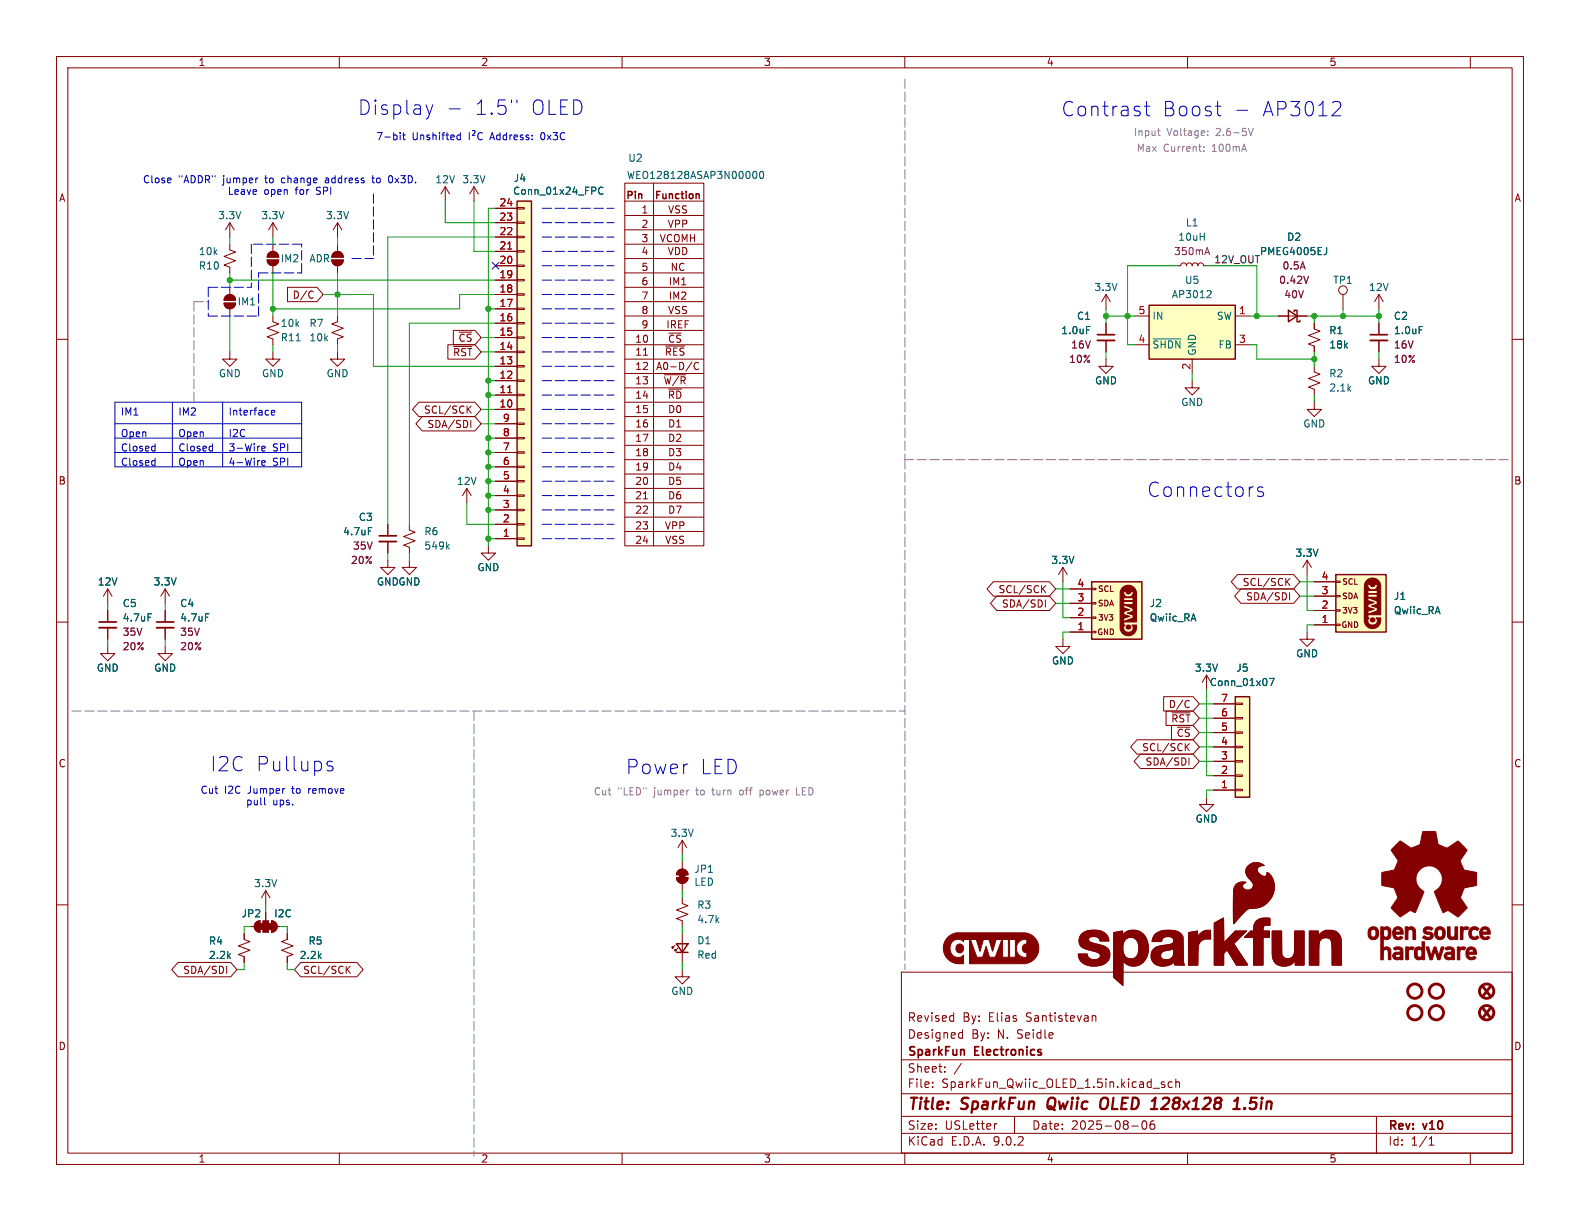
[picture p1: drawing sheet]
<svg xmlns="http://www.w3.org/2000/svg" width="279mm" height="216mm" viewBox="0 0 279 216" stroke-linecap="round" stroke-linejoin="round" font-family="sans-serif">
<g fill="none" stroke="#840000" stroke-width=".18">
<path d="M10 10h259.4v195.9h-259.4zM12 12h255.4v191.9h-255.4zM60 10v2M110 10v2M160 10v2M210 10v2M260 10v2M39.6 53.6h2.1a1.02 1.02 0 0 1-1.1 1 1.02 1.02 0 0 1-1-1zM39.9 52.4a1.02 1.02 0 0 1 1.1-.2 1.02 1.02 0 0 1 .7 .9h-2.1zM40.6 50.8v1.3M40.6 54.6v1.3M10 60h2"/>
<path d="M267.4 60h2M10 110h2M19 114.3v1.3h1.3l-1.3 1.2-1.2-1.2h1.2M267.4 110h2M10 160h2M44.4 163.8h1.3M45.3 163.1l.7-.3v2a1.02 1.02 0 0 1-1-.6 1.02 1.02 0 0 1 .3-1.1zM47 161.3v1.5M48 162.8a1.02 1.02 0 0 1 1 1 1.02 1.02 0 0 1-1 1zM48.3 163.8h1.2M159.4 171.9h108v32h-108zM168.5 179.6l.1 .1"/>
<path d="M168.6 179.1v1.5M193.1 179.6v1M193.1 179.7l.3-.1 .3 .1 .1 .9M267.4 160h2M159.4 197.4h108M159.4 193.4h108M159.4 187.4h108M164.9 192.1v.2M164.9 191.4v.1M167.1 189.4v.2M167.1 188.7v.1M168.6 180.5l-.1 .1"/>
<path d="M169.8 182.6l.4 .1M170 188l-1.3 1.9M170.2 182.1v1.5M170.2 183.5l-.4 .1M176.3 198.7l-.3 .1M179.4 197.4v3M200.1 199.1h1.2M202.1 198.3l.2-.1a.81 .81 0 0 1 .6 .6 .81 .81 0 0 1-.3 .8l-.2 .1a.81 .81 0 0 1-.3-1.4zM203.9 192.4h1.2M204.1 198.2a.59 .59 0 0 0-.7 .6v.6l.1 .2 .4 .1 .2-.2 .1-.5-.1-.2h-.5l-.2 .2M205.9 191.4l-.3-.1-.2 .2v.2l.5 .2v.3h-.5M207.3 191.4l-.4-.1-.3 .3v.4l.1 .2h.6"/>
<path d="M207.9 191.4l.2-.1 .4 .1 .1 .9M207.9 190.8v1.5M243.4 197.4v6.5M60 203.9v2M110 203.9v2M159.4 200.4h108M160 203.9v2M210 203.9v2M252.7 202.5h.9M252.7 201.4l.4-.4v1.5M260 203.9v2"/>
</g>
<path d="M185.4 194.4a1.5 1.5 0 0 0 0 1.6M194.6 195.8l.2 .2a.71 .71 0 0 0 .9-.2M195.6 194.1a.77 .77 0 0 0-1 .7l-.1 .6M206.6 195l-1.3 1.1h1.3M218.1 196.1h1.1M218.3 194.7l.6-.6-.2 2M220.1 195.9l.1 .1-.1 .1M220.1 195.9l-.1 .1 .1 .1M220.1 195.9v.2" fill="none" stroke="#840000" stroke-width=".4"/>
<g fill="#840000" stroke="#840000" stroke-width=".18">
<path d="M39.6 53.6h2.1a1.02 1.02 0 0 1-1.1 1 1.02 1.02 0 0 1-1-1z"/>
<path d="M39.9 52.4a1.02 1.02 0 0 1 1.1-.2 1.02 1.02 0 0 1 .7 .9h-2.1z"/>
<path d="M47.5 163.3h.5v1h-.5z"/>
<path d="M48 162.8a1.02 1.02 0 0 1 1 1 1.02 1.02 0 0 1-1 1z"/>
<path d="M46.5 162.8h1v2h-1z"/>
<path d="M46 163.3h.5v1h-.5z"/>
<path d="M45.3 163.1l.7-.3v2a1.02 1.02 0 0 1-1-.6 1.02 1.02 0 0 1 .3-1.1z"/>
</g>
<circle cx="250.2" cy="179.1" r="1.27" fill="none" stroke="#840000" stroke-width=".51"/>
<path d="M91.4 35.6h2.6v60.9h-2.6z" fill="#ffffc2"/>
<path d="M91.4 35.6h2.6v60.9h-2.6z" fill="none" stroke="#840000" stroke-width=".25"/>
<g fill="none" stroke="#840000" stroke-width=".18">
<path d="M40.6 39.4l-.7 1.2M40.6 39.4l.8 1.2M40.6 39.4v2.5M48.3 39.4l-.8 1.2M48.3 39.4l.7 1.2M48.3 39.4v2.5M59.7 39.4l.8 1.2M59.7 39.4l-.8 1.2M59.7 39.4v2.5M87.6 39.4h3.8M87.6 36.8h3.8M91.4 39.2h1.3v.3h-1.3z"/>
<path d="M91.4 36.7h1.3v.3h-1.3zM87.6 59.7h3.8M87.6 57.2h3.8M87.6 54.6h3.8M87.6 52.1h3.8M87.6 49.5h3.8M87.6 47h3.8M87.6 44.5h3.8M87.6 41.9h3.8M91.4 59.6h1.3v.2h-1.3zM91.4 57h1.3v.3h-1.3zM91.4 54.5h1.3v.2h-1.3z"/>
<path d="M91.4 51.9h1.3v.3h-1.3zM91.4 49.4h1.3v.3h-1.3zM91.4 46.9h1.3v.2h-1.3zM91.4 44.3h1.3v.3h-1.3zM91.4 41.8h1.3v.2h-1.3zM87.6 77.5h3.8M87.6 74.9h3.8M87.6 72.4h3.8M87.6 69.9h3.8M87.6 67.3h3.8M87.6 64.8h3.8M87.6 62.2h3.8"/>
<path d="M91.4 79.9h1.3v.2h-1.3zM91.4 77.3h1.3v.3h-1.3zM91.4 74.8h1.3v.3h-1.3zM91.4 72.3h1.3v.2h-1.3zM91.4 69.7h1.3v.3h-1.3zM91.4 67.2h1.3v.2h-1.3zM91.4 64.6h1.3v.3h-1.3zM91.4 62.1h1.3v.3h-1.3zM87.6 95.3h3.8M87.6 92.7h3.8M87.6 90.2h3.8M87.6 87.6h3.8"/>
<path d="M87.6 85.1h3.8M87.6 82.6h3.8M87.6 80h3.8M91.4 95.1h1.3v.3h-1.3zM91.4 92.6h1.3v.2h-1.3zM91.4 90h1.3v.3h-1.3zM91.4 87.5h1.3v.3h-1.3zM91.4 85h1.3v.2h-1.3zM91.4 82.4h1.3v.3h-1.3zM231.1 99.1l-.7 1.2M231.1 99.1l.8 1.2M231.1 99.1v2.5"/>
<path d="M29.2 104.1l-.8 1.3M29.2 104.1l.8 1.3M29.2 104.1v2.6"/>
</g>
<path d="M89.8 44h.7M89.8 69.4h.7" fill="none" stroke="#a90000" stroke-width=".18"/>
<path d="M106.6 33.2a.6 .6 0 0 0-.8 .4 .6 .6 0 0 0 .6 .8l.2-.2" fill="none" stroke="#006464" stroke-width=".18"/>
<path d="M236.2 101.6h8.9v10.2h-8.9z" fill="#ffffc2"/>
<g fill="#840000" stroke="#840000" stroke-width=".18">
<path d="M241.7 102.6a1.46 1.46 0 0 1 2.5 .9v5.2h-2.3l1.7-.7v-.5l-1.1-.4 1.1-.3v-2.4h-.9v-.1a.8 .8 0 0 0 .9-1h-.5a.4 .4 0 0 1-.4 .5 .4 .4 0 0 1-.4-.5h-.4a.82 .82 0 0 0 .8 1v.1h-.8v.6h1.7v.1h-1.7v.5h1.7v.7l-1.7-.6v.5l1.1 .3-1.1 .4v.5l1.1 .3-1.1 .4v1.2h.2a.79 .79 0 0 0 .1 1 .79 .79 0 0 0 1.1 0 .79 .79 0 0 0 0-1h.9a1.49 1.49 0 0 1-1.1 1.8 1.49 1.49 0 0 1-1.8-1.2v-6.5z"/>
<path d="M120.1 154.4h1.1v1h-1.1z"/>
<path d="M119.6 155.2h2.1a1.02 1.02 0 0 1-1.1 1 1.02 1.02 0 0 1-1-1z"/>
<path d="M119.9 154a1.02 1.02 0 0 1 1.1-.2 1.02 1.02 0 0 1 .7 .9h-2.1z"/>
<path d="M58.7 46h2a1.02 1.02 0 0 1-1 1 1.02 1.02 0 0 1-1-1z"/>
<path d="M59 44.8a1.02 1.02 0 0 1 1.1-.3 1.02 1.02 0 0 1 .6 1h-2z"/>
<path d="M47.2 46h2.1a1.02 1.02 0 0 1-1 1 1.02 1.02 0 0 1-1.1-1z"/>
<path d="M47.5 44.8a1.02 1.02 0 0 1 1.1-.3 1.02 1.02 0 0 1 .7 1h-2.1z"/>
<path d="M167.7 165.7l.5-.4 .9-.4 12 .1a2.74 2.74 0 0 1 2.6 2.6 2.74 2.74 0 0 1-2.4 2.8h-9.9v-4.3h.2l1.1 3.2h1.1l.6-2 .6 2h4.6v-1.6h.2a1.51 1.51 0 0 0 1.8 1.6v-.8a.76 .76 0 0 1-.8-.8 .76 .76 0 0 1 .8-.8v-.8a1.54 1.54 0 0 0-1.8 1.6h-.2v-1.6h-1.1v3.2h-.2v-3.2h-1v3.2h-1.3l1.1-3.2h-.9l-.7 2.1-.6-2.1h-1l-.6 2.1-.5-1.7a.36 .36 0 0 0-.2-.4 .36 .36 0 0 0-.4 0h-1.8v.4a1.44 1.44 0 0 0-1.8-.2 1.44 1.44 0 0 0-.6 1.8 1.38 1.38 0 0 0 .9 1.1 1.38 1.38 0 0 0 1.5-.3v1.5a2.87 2.87 0 0 1-2.9-.9 2.87 2.87 0 0 1-.4-3z"/>
<circle cx="242.8" cy="109.6" r=".4"/>
<circle cx="169.7" cy="167.7" r=".75"/>
</g>
<path d="M236.2 101.6h8.9v10.2h-8.9zM119.6 166.9h2.1l-1.1 1.5zM119.6 168.4h2.1" fill="none" stroke="#840000" stroke-width=".25"/>
<g fill="none" stroke="#840000" stroke-width=".18">
<path d="M40.6 43.2v1l1.1 .4-2.1 .7 2.1 .8-2.1 .8 1 .3v1.1M47.2 46h2.1a1.02 1.02 0 0 1-1 1 1.02 1.02 0 0 1-1.1-1zM47.5 44.8a1.02 1.02 0 0 1 1.1-.3 1.02 1.02 0 0 1 .7 1h-2.1zM48.3 55.9v1l1 .4-2.1 .7 2.1 .8-2.1 .8 1.1 .3v1.1M48.3 43.2v1.3M48.3 47v1.3M58.7 46h2a1.02 1.02 0 0 1-1 1 1.02 1.02 0 0 1-1-1zM59 44.8a1.02 1.02 0 0 1 1.1-.3 1.02 1.02 0 0 1 .6 1h-2zM59.7 55.9v1l-1 .4 2 .7-2 .8 2 .8-1 .3v1.1M59.7 43.2v1.3M59.7 47v1.3M232.4 57.2v1l1 .3-2 .8 2 .8-2 .7 1 .4v1"/>
<path d="M237.5 52.1v2.5M243.8 52.1v2.5M243.8 57.2v2M243.8 52.1l-.7 1.2M243.8 52.1l.8 1.2M40.6 62.2v1.3h1.3l-1.3 1.3-1.2-1.3h1.2M48.3 62.2v1.3h1.2l-1.2 1.3-1.3-1.3h1.3M59.7 62.2v1.3h-1.3l1.3 1.3 1.3-1.3h-1.3M232.4 64.8v1l1 .4-2 .7 2 .8-2 .8 1 .3v1.1M232.4 71.1v1.3h1.3l-1.3 1.3-1.3-1.3h1.3M243.8 63.5v1.3h1.3l-1.3 1.2-1.2-1.2h1.2M243.8 60.2v2"/>
<path d="M82.5 86.4l-.7 1.2M82.5 86.4l.8 1.2M82.5 86.4v2.5M86.4 96.5v1.3h1.2l-1.2 1.3-1.3-1.3h1.3M19 104.1v2.6M19 108v2M19 111v2M19 104.1l-.7 1.3M19 104.1l.8 1.3M29.2 114.3v1.3h1.3l-1.3 1.2-1.3-1.2h1.3M29.2 108v2M29.2 111v2"/>
<path d="M231.1 111.8v1.2h1.3l-1.3 1.3-1.2-1.3h1.2M232.4 102.9h3.8M232.4 105.4h3.8M232.4 108h3.8M232.4 110.5h3.8M236.2 102.7h.8v.3h-.8zM236.2 105.3h.8v.2h-.8zM236.2 107.8h.8v.3h-.8zM236.2 110.4h.8v.2h-.8zM47 157.5l-.8 1.3M47 157.5l.8 1.3M47 157.5v2.5"/>
<path d="M119.6 155.2h2.1a1.02 1.02 0 0 1-1.1 1 1.02 1.02 0 0 1-1-1zM119.9 154a1.02 1.02 0 0 1 1.1-.2 1.02 1.02 0 0 1 .7 .9h-2.1zM120.6 158.8v1l1.1 .3-2.1 .8 2.1 .8-2.1 .7 1 .4v1M120.6 148.6v2.5M120.6 152.4v1.3M120.6 156.2v1.3M120.6 148.6l-.7 1.3M120.6 148.6l.8 1.3M43.2 165.1v1l1 .4-2 .8 2 .7-2 .8 1 .4v1M50.8 165.1v1l-1 .4 2 .8-2 .7 2 .8-1 .4v1M119.4 167.1l-.5 .5v-.2v.2h.2M119.9 167.6l-.5 .5v-.2v.2h.2"/>
<path d="M120.6 171.5v1.2h1.3l-1.3 1.3-1.2-1.3h1.2M120.6 165.1v5.1"/>
<circle cx="237.5" cy="51.3" r=".76"/>
</g>
<path d="M251 57.7h.6M52.4 60.3h.7M26.2 108.5h.6M36.3 108.5h.6" fill="none" stroke="#006464" stroke-width=".18"/>
<path d="M242.3 59.2h3.1M17.5 110h3.1M27.7 110h3" fill="none" stroke="#840000" stroke-width=".3"/>
<path d="M242.3 60.2h3.1M17.5 111h3.1M27.7 111h3" fill="none" stroke="#840000" stroke-width=".33"/>
<circle cx="250.2" cy="175.3" r="1.27" fill="none" stroke="#840000" stroke-width=".51"/>
<path d="M203.2 54h15.2v9.5h-15.2z" fill="#ffffc2"/>
<path d="M203.2 54h15.2v9.5h-15.2zM227.8 54.9l1.6 1-1.6 1zM228.9 55.1v-.2h.5v2h.5v-.3" fill="none" stroke="#840000" stroke-width=".25"/>
<path d="M195.6 52.1l-.8 1.2M195.6 52.1l.7 1.2M195.6 52.1v2.5M200.7 55.9h2.5M218.4 55.9h2.6M226.1 55.9h5M200.7 61h2.5M210.8 67.3v1.3h1.3l-1.3 1.3-1.3-1.3h1.3M210.8 63.5v2.5M218.4 61h2.6" fill="none" stroke="#840000" stroke-width=".18"/>
<path d="M203.9 59.9h4.9M213.9 51.4l.3 .2-.1 .3-.7 .7h.8M234.6 43.8v.9l-.4 .3" fill="none" stroke="#006464" stroke-width=".18"/>
<path d="M231.4 48.8l-.4 1.3" fill="none" stroke="#840084" stroke-width=".18"/>
<path d="M193 102.9h8.9v10.1h-8.9z" fill="#ffffc2"/>
<g fill="#840000" stroke="#840000" stroke-width=".18">
<path d="M198.5 103.9a1.46 1.46 0 0 1 2.5 .8v5.3h-2.3l1.7-.7v-.6l-1-.3 1-.3v-2.4h-.9v-.1a.8 .8 0 0 0 .9-1h-.4a.4 .4 0 0 1-.5 .4 .4 .4 0 0 1-.4-.4h-.4a.82 .82 0 0 0 .8 1v.1h-.8v.5h1.7v.1h-1.7v.6h1.7v.7l-1.7-.7v.6l1.1 .3-1.1 .3v.6l1.1 .3-1.1 .3v1.2h.2a.79 .79 0 0 0 .1 1.1 .79 .79 0 0 0 1.1 0 .79 .79 0 0 0 .1-1.1h.8a1.49 1.49 0 0 1-1.1 1.9 1.49 1.49 0 0 1-1.8-1.2v-6.5z"/>
<path d="M191.2 165.3a3.7 3.7 0 0 1 4.3-.2l.5 .7 .1 .6h-1.6a1.16 1.16 0 0 0-1.7-.7 .55 .55 0 0 0-.3 .6 .55 .55 0 0 0 .6 .4l1 .3a2.36 2.36 0 0 1 2.1 1.4 2.05 2.05 0 0 1-2.2 2.4 3.3 3.3 0 0 1-3.1-1.1l-.2-1h1.6a1.25 1.25 0 0 0 1 1 1.25 1.25 0 0 0 1.3-.7 .74 .74 0 0 0-.8-.7l-.4-.1a3.1 3.1 0 0 1-2.5-1.2l-.1-.9z"/>
<path d="M196.9 164.9l1.6-.3v.8a2.5 2.5 0 0 1 2.6-.8 2.5 2.5 0 0 1 1.8 2 3.1 3.1 0 0 1-2.3 4.2 2.38 2.38 0 0 1-2-.9v4.4l-1.7-1.5v-5.1h1.6a1.53 1.53 0 0 0 1.9 1.8 2.11 2.11 0 0 0 .9-2.7 1.39 1.39 0 0 0-1.7-1 1.39 1.39 0 0 0-1 1.6l-.1 .3h-1.6z"/>
<path d="M204.3 165.1a4.1 4.1 0 0 1 4.4-.1l.5 .7 .1 4.1 .1 .9-1.7-.1-.1-.5a2.79 2.79 0 0 1-3.8-.1l-.2-.5v-.6h1.6a.98 .98 0 0 0 1.5 .8 1.57 1.57 0 0 0 .8-1.9l-.6 .2a1.89 1.89 0 0 0-1.6 .6l-.1 .3h-1.6a1.78 1.78 0 0 1 1.9-1.7l.5-.1a1.43 1.43 0 0 0 1.6-.6 .79 .79 0 0 0-1-.9 .96 .96 0 0 0-1.2 .9h-1.7l.2-.8z"/>
<path d="M210.2 164.9l1.5-.3 .1 1.1a2.13 2.13 0 0 1 2.3-1.2v1.5h-.5a1.6 1.6 0 0 0-1.7 2l-.1 2.7h-1.6z"/>
<path d="M214.7 163.2l1.7-.9v4.4l2.1-2.1h1.9l-2.2 2.3 2.4 3.7-1.9 .1-1.7-2.7-.6 .6v2.1h-1.7z"/>
<path d="M220.7 153.1a2.13 2.13 0 0 1 2.9-.1 .91 .91 0 0 0-1.3 1 1.28 1.28 0 0 0 1.6 .8l.1-.4a.78 .78 0 0 1 .8 .5 3.9 3.9 0 0 1-.1 4.1 3.9 3.9 0 0 1-3.8 1.6 8.1 8.1 0 0 0-2.5 2.4l-.3 .3v-4.2a4.1 4.1 0 0 1 .5-2.7 1.84 1.84 0 0 1 1.7-.4 .68 .68 0 0 0-.6 .8 .68 .68 0 0 0 .7 .6 .93 .93 0 0 0 1.2-.5 .93 .93 0 0 0-.4-1.2 1.79 1.79 0 0 1-.5-2.6z"/>
<path d="M222.1 163a2.63 2.63 0 0 1 2.5-.6v1.2h-.4a.61 .61 0 0 0-.7 .1 .61 .61 0 0 0-.1 .6v.3h1.1v1.2h-1.1v4.9h-1.7v-4.9h-1.7l1.2-1.2h.5l.1-1.1z"/>
<path d="M225 164.6h1.6l.1 4.1a1.18 1.18 0 0 0 1.4 .8 1.18 1.18 0 0 0 .8-1.5v-3.4h1.7v6.1h-1.6v-.9a2.34 2.34 0 0 1-3.7 .2l-.3-1z"/>
<path d="M231.5 164.6h1.6v.9a2.42 2.42 0 0 1 2.7-1 2.32 2.32 0 0 1 1.4 2.7v3.5h-1.6l-.1-3.2a1.42 1.42 0 0 0-.7-1.7 1.22 1.22 0 0 0-1.6 1.4v3.5h-1.7z"/>
<circle cx="199.6" cy="110.9" r=".4"/>
</g>
<path d="M123.5 34.3l.1 .2v.6M193 102.9h8.9v10.1h-8.9z" fill="none" stroke="#840000" stroke-width=".25"/>
<g fill="none" stroke="#840000" stroke-width=".18">
<path d="M78.7 33l-.7 1.3M78.7 33l.8 1.3M78.7 33v2.6M83.8 33l-.7 1.3M83.8 33l.8 1.3M83.8 33v2.6M110.5 32.4h14v64.1h-14zM110.5 35.6h14M110.5 38.1h14M115.6 32.4v64.1M110.5 40.6h14M110.5 43.2h14"/>
<path d="M110.5 45.7h14M110.5 48.3h14M110.5 50.8h14M110.5 53.3h14M110.5 55.9h14M110.5 58.4h14M195.6 57.2v2M208.3 47h.5l.1-.4 .4-.1 .4 .1 .1 .4 .2-.4 .3-.1 .4 .1 .1 .4 .2-.4 .3-.1 .4 .1 .1 .4 .2-.4 .3-.1 .4 .1 .2 .4h.5M110.5 61h14M110.5 63.5h14M110.5 66h14M110.5 68.6h14"/>
<path d="M110.5 71.1h14M110.5 73.7h14M110.5 76.2h14M110.5 78.7h14M113.8 62.8h.7M117.5 66.3h3.8M117.7 61.2h3.4M122.4 64l-1.1 1.7M123.5 64.2a.6 .6 0 0 0-.8 .4 .6 .6 0 0 0 .6 .7l.2-.1M195.6 63.5v1.3h1.2l-1.2 1.2-1.3-1.2h1.3M195.6 60.2v2M68.6 99.1v1.2h1.2l-1.2 1.3-1.3-1.3h1.3"/>
<path d="M68.6 92.7v2M68.6 95.8v2M72.4 99.1v1.2h1.3l-1.3 1.3-1.3-1.3h1.3M72.4 92.7v1l1 .4-2 .8 2 .7-2 .8 1 .4v1M110.5 81.3h14M110.5 83.8h14M110.5 86.4h14M110.5 88.9h14M110.5 91.4h14M110.5 94h14M113.8 88.2h.7M188 113v1.3h1.2l-1.2 1.3-1.3-1.3h1.3"/>
<path d="M188 100.3l-.8 1.3M188 100.3l.7 1.3M188 100.3v2.6M189.2 104.1h3.8M189.2 106.7h3.8M189.2 109.2h3.8M189.2 111.8h3.8M193 104h.8v.3h-.8zM193 106.6h.8v.2h-.8zM193 109.1h.8v.2h-.8zM193 111.6h.8v.3h-.8zM213.4 119.4l-.8 1.3"/>
<path d="M213.4 119.4l.7 1.3M213.4 119.4v2.5M213.4 141v1.2h1.2l-1.2 1.3-1.3-1.3h1.3"/>
</g>
<path d="M194.1 59.2h3M67.1 94.7h3" fill="none" stroke="#840000" stroke-width=".3"/>
<path d="M194.1 60.2h3M67.1 95.8h3" fill="none" stroke="#840000" stroke-width=".33"/>
<path d="M133.3 30.4l.1-.1a.68 .68 0 0 1 .5 .6 .68 .68 0 0 1-.5 .7l-.1-.1M134.5 30.4l.1-.1a.68 .68 0 0 1 .5 .6 .68 .68 0 0 1-.5 .7 .84 .84 0 0 1-.1-1.2zM192.1 57.7h.6M65.1 93.3h.6M79.1 96.6l.4 .5M79.5 96.3l-.5 .4" fill="none" stroke="#006464" stroke-width=".18"/>
<path d="M213.2 44.7h.6M213.5 43.8l.4 1.2" fill="none" stroke="#840084" stroke-width=".18"/>
<path d="M218.4 123.2h2.6v17.8h-2.6z" fill="#ffffc2"/>
<path d="M218.4 123.2h2.6v17.8h-2.6z" fill="none" stroke="#840000" stroke-width=".25"/>
<g fill="none" stroke="#840000" stroke-width=".18">
<path d="M87.6 39.4h3.8M87.6 36.8h3.8M50.8 50.8h5.2l1.1 1.3-1.1 1.2h-5.2zM55.1 51.5l.3 .1M55.4 52.6l-.3 .1M80.2 58.4h3.8l1.1 1.3-1.1 1.3h-3.8zM87.6 59.7h3.8M87.6 57.2h3.8M87.6 54.6h3.8M87.6 52.1h3.8M87.6 49.5h3.8M87.6 47h3.8"/>
<path d="M87.6 44.5h3.8M87.6 41.9h3.8M195.6 57.2v2M226.1 55.9h1.7M229.4 55.9h1.7M232.4 57.2v1M243.8 57.2v2M74.1 71.1h9.9l1.1 1.3-1.1 1.3h-9.9l-1.2-1.3zM74.7 73.7h9.3l1.1 1.2-1.1 1.3h-9.3l-1.1-1.3zM79.2 61h4.8l1.1 1.2-1.1 1.3h-4.8zM80.2 61.3h3.2M82.8 72.3l.5 .8"/>
<path d="M83.3 74.3v1.3M83.3 71.8l-.7 .7M87.6 77.5h3.8M87.6 74.9h3.8M87.6 72.4h3.8M87.6 69.9h3.8M87.6 67.3h3.8M87.6 64.8h3.8M87.6 62.2h3.8M195.6 60.2v2M232.4 61.2v1M243.8 60.2v2"/>
<path d="M68.6 92.7v2M68.6 95.8v2M87.6 95.3h3.8M87.6 92.7h3.8M87.6 90.2h3.8M87.6 87.6h3.8M87.6 85.1h3.8M87.6 82.6h3.8M87.6 80h3.8M19 108v2M19 111v2M29.2 108v2"/>
<path d="M29.2 111v2M175.7 102.9h9.9l1.1 1.2-1.1 1.3h-9.9l-1.2-1.3zM176.3 105.4h9.3l1.1 1.3-1.1 1.3h-9.3l-1.1-1.3zM184.4 104.1l.5 .7M184.9 106.1v1.3M184.9 103.5l-.7 .8M189.2 104.1h3.8M189.2 106.7h3.8M189.2 109.2h3.8M189.2 111.8h3.8M218.8 101.6h10l1.1 1.3-1.1 1.2h-10l-1.1-1.2zM219.4 104.1h9.4l1.1 1.3-1.1 1.3h-9.4l-1.1-1.3z"/>
<path d="M227.6 102.8l.5 .7M228 104.8v1.3M228.1 102.3l-.7 .7M232.4 102.9h3.8M232.4 105.4h3.8M232.4 108h3.8M232.4 110.5h3.8M201.1 130.8h9.9l1.1 1.3-1.1 1.3h-9.9l-1.2-1.3zM201.7 133.3h9.3l1.1 1.3-1.1 1.3h-9.3l-1.1-1.3zM205.8 123.2h5.2l1.1 1.3-1.1 1.2h-5.2zM206.2 125.7h4.8l1.1 1.3-1.1 1.3h-4.8zM207.2 128.3h3.8l1.1 1.2-1.1 1.3h-3.8z"/>
<path d="M207.2 126h3.2M209.8 132l.5 .8M210.1 123.9l.2 .1M210.3 134v1.3M210.3 125l-.2 .1M210.3 131.5l-.7 .7M214.6 139.7h3.8M214.6 137.2h3.8M214.6 134.6h3.8M214.6 132.1h3.8M214.6 129.5h3.8M214.6 127h3.8"/>
<path d="M214.6 124.5h3.8M218.4 139.6h1.3v.2h-1.3zM218.4 137h1.3v.3h-1.3zM218.4 134.5h1.3v.2h-1.3zM218.4 132h1.3v.2h-1.3zM218.4 129.4h1.3v.3h-1.3zM218.4 126.9h1.3v.2h-1.3zM218.4 124.3h1.3v.3h-1.3zM31.5 170.2h9.3l1.1 1.3-1.1 1.2h-9.3l-1.1-1.2zM40.1 170.9v1.2M43.2 165.1v1M43.2 169.2v1"/>
<path d="M44.4 163.8h1.3M47 161.3v1.3M48.3 163.8h1.2M50.8 165.1v1M50.8 169.2v1M53.2 170.2h9.9l1.1 1.3-1.1 1.2h-9.9l-1.1-1.2zM61.4 171.4l.5 .7M61.9 170.9l-.7 .7"/>
</g>
<path d="M106.6 33.2a.6 .6 0 0 0-.8 .4 .6 .6 0 0 0 .6 .8l.2-.2M192.1 57.7h.6M234.6 43.8v.9l-.4 .3M251 57.7h.6M65.1 93.3h.6M26.2 108.5h.6M36.3 108.5h.6M224.5 120h.8l-.5 1.2" fill="none" stroke="#006464" stroke-width=".18"/>
<g fill="#840000" stroke="#840000" stroke-width=".18">
<path d="M191.2 165.3a3.7 3.7 0 0 1 4.3-.2l.5 .7 .1 .6h-1.6a1.16 1.16 0 0 0-1.7-.7 .55 .55 0 0 0-.3 .6 .55 .55 0 0 0 .6 .4l1 .3a2.36 2.36 0 0 1 2.1 1.4 2.05 2.05 0 0 1-2.2 2.4 3.3 3.3 0 0 1-3.1-1.1l-.2-1h1.6a1.25 1.25 0 0 0 1 1 1.25 1.25 0 0 0 1.3-.7 .74 .74 0 0 0-.8-.7l-.4-.1a3.1 3.1 0 0 1-2.5-1.2l-.1-.9z"/>
<path d="M196.9 164.9l1.6-.3v.8a2.5 2.5 0 0 1 2.6-.8 2.5 2.5 0 0 1 1.8 2 3.1 3.1 0 0 1-2.3 4.2 2.38 2.38 0 0 1-2-.9v4.4l-1.7-1.5v-5.1h1.6a1.53 1.53 0 0 0 1.9 1.8 2.11 2.11 0 0 0 .9-2.7 1.39 1.39 0 0 0-1.7-1 1.39 1.39 0 0 0-1 1.6l-.1 .3h-1.6z"/>
<path d="M204.3 165.1a4.1 4.1 0 0 1 4.4-.1l.5 .7 .1 4.1 .1 .9-1.7-.1-.1-.5a2.79 2.79 0 0 1-3.8-.1l-.2-.5v-.6h1.6a.98 .98 0 0 0 1.5 .8 1.57 1.57 0 0 0 .8-1.9l-.6 .2a1.89 1.89 0 0 0-1.6 .6l-.1 .3h-1.6a1.78 1.78 0 0 1 1.9-1.7l.5-.1a1.43 1.43 0 0 0 1.6-.6 .79 .79 0 0 0-1-.9 .96 .96 0 0 0-1.2 .9h-1.7l.2-.8z"/>
<path d="M210.2 164.9l1.5-.3 .1 1.1a2.13 2.13 0 0 1 2.3-1.2v1.5h-.5a1.6 1.6 0 0 0-1.7 2l-.1 2.7h-1.6z"/>
<path d="M214.7 163.2l1.7-.9v4.4l2.1-2.1h1.9l-2.2 2.3 2.4 3.7-1.9 .1-1.7-2.7-.6 .6v2.1h-1.7z"/>
<path d="M220.7 153.1a2.13 2.13 0 0 1 2.9-.1 .91 .91 0 0 0-1.3 1 1.28 1.28 0 0 0 1.6 .8l.1-.4a.78 .78 0 0 1 .8 .5 3.9 3.9 0 0 1-.1 4.1 3.9 3.9 0 0 1-3.8 1.6 8.1 8.1 0 0 0-2.5 2.4l-.3 .3v-4.2a4.1 4.1 0 0 1 .5-2.7 1.84 1.84 0 0 1 1.7-.4 .68 .68 0 0 0-.6 .8 .68 .68 0 0 0 .7 .6 .93 .93 0 0 0 1.2-.5 .93 .93 0 0 0-.4-1.2 1.79 1.79 0 0 1-.5-2.6z"/>
<path d="M222.1 163a2.63 2.63 0 0 1 2.5-.6v1.2h-.4a.61 .61 0 0 0-.7 .1 .61 .61 0 0 0-.1 .6v.3h1.1v1.2h-1.1v4.9h-1.7v-4.9h-1.7l1.2-1.2h.5l.1-1.1z"/>
<path d="M225 164.6h1.6l.1 4.1a1.18 1.18 0 0 0 1.4 .8 1.18 1.18 0 0 0 .8-1.5v-3.4h1.7v6.1h-1.6v-.9a2.34 2.34 0 0 1-3.7 .2l-.3-1z"/>
<path d="M231.5 164.6h1.6v.9a2.42 2.42 0 0 1 2.7-1 2.32 2.32 0 0 1 1.4 2.7v3.5h-1.6l-.1-3.2a1.42 1.42 0 0 0-.7-1.7 1.22 1.22 0 0 0-1.6 1.4v3.5h-1.7z"/>
<path d="M242.2 164.1a.97 .97 0 0 1 1.2-.1 .97 .97 0 0 1 .4 1.2 .94 .94 0 0 1-1 1 .94 .94 0 0 1-.9-1.2h.5a.5 .5 0 0 0 .5 .7 .5 .5 0 0 0 .4-.7 .49 .49 0 0 0-.4-.7 .49 .49 0 0 0-.5 .7h-.5l.1-.5z"/>
<path d="M244.2 163.9h.4v.2a.81 .81 0 0 1 1-.1 .81 .81 0 0 1 .4 .9v.2a.82 .82 0 0 1-.4 .9 .82 .82 0 0 1-1-.1v1.8a.81 .81 0 0 1 1-.2 .81 .81 0 0 1 .4 1v1.2h-.5v-1.2a.47 .47 0 0 0-.4-.6 .47 .47 0 0 0-.5 .6v1.2h-.4v-4.7h.4a.47 .47 0 0 0 .4 .7 .47 .47 0 0 0 .5-.6 .49 .49 0 0 0-.1-.7 .49 .49 0 0 0-.7 .2l-.1 .4h-.4z"/>
<path d="M246.4 167.7a.99 .99 0 0 1 1.3-.2 .99 .99 0 0 1 .4 1.2v1h-.5v-.2l-.2 .2a.78 .78 0 0 1-1.1-.7h.4a.47 .47 0 0 0 .6 .3 .47 .47 0 0 0 .3-.6 .76 .76 0 0 0-.9 .3h-.4a.77 .77 0 0 1 .9-.6l.4-.1a.48 .48 0 0 0-.3-.5 .48 .48 0 0 0-.5 .2z"/>
<path d="M246.5 164.2a.92 .92 0 0 1 1.1-.3 .92 .92 0 0 1 .5 1v.3h-1.4a.65 .65 0 0 0 .4 .5 .65 .65 0 0 0 .7-.1l.3 .2a1.05 1.05 0 0 1-1.3 .3 1.05 1.05 0 0 1-.5-1.3h1.4a.47 .47 0 0 0-.5-.5 .47 .47 0 0 0-.5 .5h-.4z"/>
<path d="M248.5 163.9h.5v.2a.84 .84 0 0 1 1-.1 .84 .84 0 0 1 .3 1v1.1h-.4v-1.1a.48 .48 0 0 0-.5-.7 .48 .48 0 0 0-.4 .7v1.1h-.5z"/>
<path d="M248.6 167.4h.5v.3a.78 .78 0 0 1 1-.1l-.3 .4a.53 .53 0 0 0-.7 .1 .53 .53 0 0 0 0 .6v1h-.5z"/>
<path d="M251.5 166.5h.4v3.2h-.4v-.2a.84 .84 0 0 1-1.1 .1 .84 .84 0 0 1-.3-1h.5a.48 .48 0 0 0 .4 .7 .48 .48 0 0 0 .5-.7 .48 .48 0 0 0-.5-.7 .48 .48 0 0 0-.4 .7h-.5a.83 .83 0 0 1 .3-1 .83 .83 0 0 1 1.1 .1z"/>
<path d="M251.9 164.1l.3-.2h.6l.6 .3-.3 .3-.1-.1a.52 .52 0 0 0-.9 .2l.2 .1a1.01 1.01 0 0 1 1.2 .7 1.05 1.05 0 0 1-1.8 .5l-.2-.1 .4-.3a.7 .7 0 0 0 1.1-.1l-.3-.2a.73 .73 0 0 1-.9-.3 .73 .73 0 0 1 .1-.8z"/>
<path d="M252.2 167.5l.4-.1 .5 1.6 .3-1.1a.37 .37 0 0 1 .1-.4 .37 .37 0 0 1 .4-.1l.5 1.5 .5-1.4h.4l-.7 2.2h-.4l-.4-1.5-.4 1a.39 .39 0 0 1-.1 .5 .39 .39 0 0 1-.4 0z"/>
<path d="M254 164.1a.98 .98 0 0 1 1.2 0 .98 .98 0 0 1 .4 1.1 .92 .92 0 0 1-1 1 .92 .92 0 0 1-.9-1.1h.5a.49 .49 0 0 0 .6 .6 .49 .49 0 0 0 .3-.7 .49 .49 0 0 0-.4-.7 .49 .49 0 0 0-.5 .6v.2h-.5l.1-.7z"/>
<path d="M255.5 167.7a.97 .97 0 0 1 1.3-.2 .97 .97 0 0 1 .4 1.2v1h-.5v-.2a.81 .81 0 0 1-1.3-.5h.4a.48 .48 0 0 0 .6 .3 .48 .48 0 0 0 .3-.6l-.6 .1-.3 .2h-.4a.77 .77 0 0 1 .9-.6l.4-.1a.48 .48 0 0 0-.3-.5 .48 .48 0 0 0-.5 .2z"/>
<path d="M256 163.9h.4v1a.52 .52 0 0 0 .1 .6 .52 .52 0 0 0 .7 0l.1-1.6h.5v2.2h-.5v-.2l-.3 .2a.79 .79 0 0 1-1-.5z"/>
<path d="M247.1 149.1l.5-.4 1.6 1a.58 .58 0 0 0 .9 .1l.7-.3a.61 .61 0 0 0 .5-.8l.3-1.6 2.2-.1 .1 .1 .3 1.7a.58 .58 0 0 0 .6 .7l.7 .3a.58 .58 0 0 0 .9-.2l1.4-.9 1.6 1.6-1.2 2 .7 1.5 2.2 .5v1.8a.36 .36 0 0 1 0 .5 .36 .36 0 0 1-.4 .1l-1.7 .3-.6 1.3a.61 .61 0 0 0 .2 .9l.9 1.3-1.6 1.6-1.6-1a.52 .52 0 0 0-.8 .2l-.2 .1a.34 .34 0 0 1-.3-.5l-1.4-3.2a2.36 2.36 0 0 0 1.4-3.1 2.36 2.36 0 0 0-3-1.3 2.36 2.36 0 0 0-1.5 2.9l.4 .7 .5 .5a.38 .38 0 0 1 .4 .3 .38 .38 0 0 1-.2 .4l-1.3 3.3-.9-.4-1.8 1.1-1.4-1.4a.3 .3 0 0 1-.2-.3 .3 .3 0 0 1 .2-.2l1-1.5-.5-1.2a.6 .6 0 0 0-.8-.6l-1.5-.3v-2.3l2.1-.5 .6-1.1a.48 .48 0 0 0 0-.8l-1.1-1.6z"/>
<path d="M257.7 167.4h.4v.3a.69 .69 0 0 1 1.1-.1l-.1 .1a.66 .66 0 0 1-.7 .2l-.2 .4-.1 1.4h-.4z"/>
<path d="M258.3 163.9h.4v.2l.5-.2h.3l.3 .1-.2 .2a.27 .27 0 0 1-.4 .1l-.4 .3-.1 1.5h-.4z"/>
<path d="M259.6 167.6a.98 .98 0 0 1 1.1 0 .98 .98 0 0 1 .4 1.1h-1.4a.58 .58 0 0 0 .4 .6 .58 .58 0 0 0 .6-.2l.3 .3a1.05 1.05 0 0 1-1.3 .2 1.05 1.05 0 0 1-.5-1.2h1.4a.47 .47 0 0 0-.5-.5 .47 .47 0 0 0-.4 .5h-.5z"/>
<path d="M260 164.1a1.05 1.05 0 0 1 1.5 .2l-.3 .3a.63 .63 0 0 0-.9-.1 .63 .63 0 0 0-.1 .8 .57 .57 0 0 0 1 .2l.3 .2a1.04 1.04 0 0 1-1.4 .3 1.04 1.04 0 0 1-.3-1.4z"/>
<path d="M262 164.1a.99 .99 0 0 1 1.2 0 .99 .99 0 0 1 .3 1.1h-1.4a.64 .64 0 0 0 1.1 .4 .27 .27 0 0 1 .2 .3 .27 .27 0 0 1-.4 .2 1.03 1.03 0 0 1-1.1-.2 1.03 1.03 0 0 1-.2-1.1h1.4a.47 .47 0 0 0-.5-.5 .47 .47 0 0 0-.5 .5h-.4z"/>
</g>
<g fill="none" stroke="#840000" stroke-width=".51">
<circle cx="254" cy="179.1" r="1.27"/>
<circle cx="254" cy="175.3" r="1.27"/>
</g>
<g fill="none" stroke="#0000c2" stroke-width=".18">
<path d="M76.5 18.5l-.6 1.7M79.4 19.3h2M91.4 17.7v.5M202.4 18.8h.9M202.7 17.9v2.2l.2 .3 .4 .1M215 18.8h.9M218.7 19.5h1.9M236.6 17.9a.69 .69 0 0 1 .4 1.1l-1.5 1.5h1.6M45.5 31.5h.1M57.7 31.5h-.1M57.7 31.8l-.2 .2 .2 .3M65.7 31.5h.5"/>
<path d="M65.9 31.1v1l.3 .2M68.8 32.1l.2 .2h.2M69.2 31.1h-.2l-.2 .2M70.8 23.4v.2M70.8 23.9v.8M71.2 23.9h.5M71.4 23.4v1.1l.3 .2M80.8 24.5l.2 .2h.4M81.4 23.9h-.4l-.2 .2M81.4 23.4v1.3M83 23.4v1.3M83.5 23.1h.3l.2 .2-.1 .2-.4 .4h.5"/>
<path d="M85.3 23.6a.6 .6 0 0 0-.9 .4 .6 .6 0 0 0 .6 .7l.3-.1M215.7 20.5h.2M20.3 74.9h33M20.3 77.5h33M20.3 71.1h33v11.5h-33zM27.1 78.9l.3 .1M27.4 78.5v1.2M27.4 79.7h-.3M30.5 71.1v11.5M37.2 78.9l.4 .1M37.6 79.7h-.4M37.6 78.5v1.2"/>
<path d="M39.4 71.1v11.5M46.3 79.3l.6-.1-.1-.2-.3-.1-.2 .2v.6h.5M48 73l.6-.1-.1-.3-.3-.1-.2 .2v.6h.5M20.3 80h33M27.1 81.4l.3 .1M27.4 81v1.3M27.4 82.2l-.3 .1M46.3 81.9l.6-.2-.1-.2-.3-.1-.2 .2v.6h.5M223.3 86.2l-.6-.1-.3 .4 .1 .3 .8 .3 .2 .2-.2 .4-.2 .1-.7-.1M57.8 135.1l.1 .2 .6 .2 .4 .3-.1 .4-.3 .1-.7-.1M58.8 134.7l-.6-.1-.4 .4M46.8 141.1v1l.2 .2"/>
</g>
<g fill="none" stroke="#0000c2" stroke-width=".18" stroke-dasharray="1.7 .6">
<path d="M66 34.3v11.4M95.9 39.4h12.7M95.9 36.8h12.7M36.8 50.8v5.1M36.8 55.9h8.9M36.8 50.8h7.6M44.4 43.2v7.6M45.7 48.3h7.6M45.7 55.9v-7.6M53.3 43.2h-8.9M53.3 48.3v-5.1M62.2 45.7h3.8"/>
<path d="M95.9 52.1h12.7M95.9 47h12.7M95.9 49.5h12.7M95.9 57.2h12.7M95.9 59.7h12.7M95.9 54.6h12.7M95.9 44.5h12.7M95.9 41.9h12.7M95.9 69.9h12.7M95.9 74.9h12.7M95.9 67.3h12.7M95.9 72.4h12.7"/>
<path d="M95.9 77.5h12.7M95.9 62.2h12.7M95.9 64.8h12.7M95.9 87.6h12.7M95.9 92.7h12.7M95.9 95.3h12.7M95.9 90.2h12.7M95.9 82.6h12.7M95.9 85.1h12.7M95.9 80h12.7"/>
</g>
<path d="M160 14v67.3M34.3 53.3v17.8M34.3 53.3h2.5M160 81.3v90.2M266.7 81.3h-106.7M12.7 125.7h147.3M83.8 125.7v78.8" fill="none" stroke="#848484" stroke-width=".18" stroke-dasharray="1.7 .6"/>
<g fill="none" stroke="#009600" stroke-width=".18">
<path d="M78.7 35.6v3.8h8.9M83.8 35.6v8.9h3.8M87.6 36.8h-1.2v59.7M40.6 41.9v1.3M40.6 48.3v2.5M40.6 55.9v6.3M40.6 49.5h47M48.3 41.9v1.3M48.3 48.3v7.6M57.1 52.1h8.9v12.7h21.6M59.7 41.9v1.3M59.7 48.3v7.6"/>
<path d="M85.1 59.7h2.5M86.4 54.6h1.2M87.6 52.1h-6.3v2.5h-33M87.6 41.9h-19v50.8M87.6 57.2h-15.2v35.5M195.6 55.9h5.1M195.6 54.6v2.6M208.3 47h-8.9v14h1.3M213.4 47h8.8v8.9M221 55.9h5.1M231.1 55.9h12.7M232.4 55.9v1.3"/>
<path d="M237.5 54.6v1.3M243.8 54.6v2.6M48.3 61v1.2M59.7 61v1.2M85.1 74.9h2.5M85.1 72.4h2.5M85.1 62.2h2.5M86.4 77.5h1.2M86.4 69.9h1.2M86.4 67.3h1.2M195.6 62.2v1.3M210.8 66v1.3"/>
<path d="M221 61h1.2v2.5h10.2M232.4 62.2v2.6M232.4 69.9v1.2M243.8 62.2v1.3M68.6 97.8v1.3M72.4 97.8v1.3M82.5 88.9v3.8h5.1M86.4 85.1h1.2M86.4 87.6h1.2M86.4 90.2h1.2M86.4 82.6h1.2M86.4 80h1.2"/>
<path d="M86.4 95.3h1.2M19 106.7v1.3M19 113v1.3M29.2 106.7v1.3M29.2 113v1.3M186.7 106.7h2.5M186.7 104.1h2.5M188 102.9v6.3h1.2M189.2 111.8h-1.2v1.2M229.9 105.4h2.5M229.9 102.9h2.5M231.1 101.6v6.4h1.3"/>
<path d="M232.4 110.5h-1.3v1.3M212.1 124.5h2.5M212.1 129.5h2.5M212.1 127h2.5M212.1 134.6h2.5M212.1 132.1h2.5M213.4 121.9v15.3h1.2M214.6 139.7h-1.2v1.3M120.6 151.1v1.3M120.6 157.5v1.3M43.2 170.2v1.3h-1.3M44.4 163.8h-1.2v1.3"/>
<path d="M47 160v1.3M49.5 163.8h1.3v1.3M50.8 170.2v1.3h1.3M120.6 163.8v1.3M120.6 170.2v1.3"/>
</g>
<path d="M87 46.4l1.2 1.2M88.2 46.4l-1.2 1.2" fill="none" stroke="#000084" stroke-width=".18"/>
<g fill="none" stroke="#848484" stroke-width=".18">
<path d="M204.7 23.1h.5M204.9 23.9l.3 .1M212.9 26.6v.2M212.9 26v.1M213.6 23.8v.2M213.6 23.2v.1M220.8 22.7l.4 1.3 .4-1.3M121.7 139.7h.1M130.9 139.8l-.1 .2 .1 .5M134.4 139.7v1.3M134.8 139.7l-.4 .1M140.9 139.3v1.3h.6"/>
<path d="M134.4 140.5l.4 .1"/>
</g>
<path d="M89.8 44h.7M89.8 69.4h.7" fill="none" stroke="#a90000" stroke-width=".18"/>
<path d="M231.4 48.8l-.4 1.3" fill="none" stroke="#840084" stroke-width=".18"/>
<g fill="#009600" stroke="#009600" stroke-width=".18">
<circle cx="48.3" cy="54.6" r=".46"/>
<circle cx="40.6" cy="49.5" r=".46"/>
<circle cx="86.4" cy="90.2" r=".46"/>
<circle cx="86.4" cy="95.3" r=".46"/>
<circle cx="86.4" cy="87.6" r=".46"/>
<circle cx="86.4" cy="80" r=".46"/>
<circle cx="86.4" cy="85.1" r=".46"/>
<circle cx="86.4" cy="82.6" r=".46"/>
<circle cx="86.4" cy="67.3" r=".46"/>
<circle cx="86.4" cy="54.6" r=".46"/>
<circle cx="59.7" cy="52.1" r=".46"/>
<circle cx="86.4" cy="69.9" r=".46"/>
<circle cx="86.4" cy="77.5" r=".46"/>
<circle cx="232.4" cy="55.9" r=".46"/>
<circle cx="237.5" cy="55.9" r=".46"/>
<circle cx="232.4" cy="63.5" r=".46"/>
<circle cx="222.2" cy="55.9" r=".46"/>
<circle cx="243.8" cy="55.9" r=".46"/>
<circle cx="195.6" cy="55.9" r=".46"/>
<circle cx="199.4" cy="55.9" r=".46"/>
</g>
<g font-size="3.5" fill="#0000c2">
<text x="63.3" y="20.6">Display</text>
<text x="83.8" y="20.6">1.5&quot;</text>
<text x="93.7" y="20.6">OLED</text>
<text x="187.6" y="20.8">Contrast</text>
<text x="205.5" y="20.8">Boost</text>
<text x="223.1" y="20.8">AP3012</text>
<text x="202.8" y="88.1">Connectors</text>
<text x="37.2" y="136.6">I2C</text>
<text x="45.2" y="136.6">Pullups</text>
<text x="110.6" y="137.1">Power</text>
<text x="123.8" y="137.1">LED</text>
</g>
<g font-size="3.5" fill="#840000">
<text x="261.4" y="177">x</text>
<text x="261.4" y="180.8">x</text>
</g>
<g font-size="2.8" fill="#840000">
<text x="160.4" y="196.8">Title:</text>
<text x="170.1" y="196.8">SparkFun</text>
<text x="186.1" y="196.8">Qwiic</text>
<text x="196.2" y="196.8">OLED</text>
<text x="206.1" y="196.8">128x128</text>
<text x="221.4" y="196.8">1.5in</text>
</g>
<g font-size="2.1" fill="#840000">
<text x="160.4" y="183.9">Designed</text>
<text x="160.4" y="180.9">Revised</text>
<text x="170.2" y="180.9">By:</text>
<text x="171.8" y="183.9">By:</text>
<text x="174.9" y="180.9">Elias</text>
<text x="176.4" y="183.9">N.</text>
<text x="180" y="183.9">Seidle</text>
<text x="181.6" y="180.9">Santistevan</text>
<text x="160.4" y="189.9">Sheet:</text>
<text x="160.4" y="187.1">SparkFun</text>
<text x="172.4" y="187.1">Electronics</text>
<text x="160.4" y="192.6">File:</text>
<text x="166.5" y="192.6">SparkFun_Qwiic_OLED_1.5in.kicad_sch</text>
<text x="160.4" y="202.8">KiCad</text>
<text x="160.4" y="200">Size:</text>
<text x="167.1" y="200">USLetter</text>
<text x="168.1" y="202.8">E.D.A.</text>
<text x="175.7" y="202.8">9.0.2</text>
<text x="182.4" y="200">Date:</text>
<text x="189.4" y="200">2025-08-06</text>
<text x="245.4" y="200.2">Rev:</text>
<text x="245.4" y="202.8">Id:</text>
<text x="249.5" y="202.8">1/1</text>
<text x="251.8" y="200.2">v10</text>
</g>
<g font-size="1.8" fill="#840000">
<text x="35" y="11.9">1</text>
<text x="85" y="11.9">2</text>
<text x="135" y="11.9">3</text>
<text x="185" y="11.9">4</text>
<text x="235" y="11.9">5</text>
<text x="10.3" y="35.9">A</text>
<text x="110.5" y="35.6">Pin</text>
<text x="115.6" y="35.6">Function</text>
<text x="267.7" y="35.9">A</text>
<text x="113.3" y="37.9">1</text>
<text x="113.3" y="40.5">2</text>
<text x="118" y="40.5">VPP</text>
<text x="118" y="37.9">VSS</text>
<text x="113.3" y="43">3</text>
<text x="113.3" y="45.3">4</text>
<text x="116.6" y="43">VCOMH</text>
<text x="118" y="45.3">VDD</text>
<text x="51.6" y="53">D/C</text>
<text x="113.3" y="48.1">5</text>
<text x="113.3" y="50.6">6</text>
<text x="113.3" y="53.2">7</text>
<text x="118.2" y="50.6">IM1</text>
<text x="118.2" y="53.2">IM2</text>
<text x="118.5" y="48.1">NC</text>
<text x="113.3" y="55.7">8</text>
<text x="113.3" y="58.3">9</text>
<text x="117.7" y="58.3">IREF</text>
<text x="118" y="55.7">VSS</text>
<text x="80" y="63.2">~{RST}</text>
<text x="81" y="60.6">~{CS}</text>
<text x="112.2" y="60.8">10</text>
<text x="112.2" y="63.1">11</text>
<text x="112.2" y="65.6">12</text>
<text x="115.9" y="65.6">A0-D/C</text>
<text x="117.5" y="63.1">~{RES}</text>
<text x="118" y="60.8">~{CS}</text>
<text x="112.2" y="68.2">13</text>
<text x="112.2" y="70.7">14</text>
<text x="117.3" y="68.2">~{W/R}</text>
<text x="118" y="70.7">~{RD}</text>
<text x="74.9" y="73.3">SCL/SCK</text>
<text x="75.5" y="75.9">SDA/SDI</text>
<text x="112.2" y="73.3">15</text>
<text x="112.2" y="75.8">16</text>
<text x="118" y="73.3">D0</text>
<text x="118" y="75.8">D1</text>
<text x="112.2" y="78.3">17</text>
<text x="112.2" y="80.9">18</text>
<text x="112.2" y="83.4">19</text>
<text x="118" y="78.3">D2</text>
<text x="118" y="80.9">D3</text>
<text x="118" y="83.4">D4</text>
<text x="10.3" y="85.9">B</text>
<text x="112.2" y="86">20</text>
<text x="112.2" y="88.5">21</text>
<text x="118" y="86">D5</text>
<text x="118" y="88.5">D6</text>
<text x="267.7" y="85.9">B</text>
<text x="112.2" y="91">22</text>
<text x="112.2" y="93.8">23</text>
<text x="117.5" y="93.8">VPP</text>
<text x="118" y="91">D7</text>
<text x="112.2" y="96.4">24</text>
<text x="117.5" y="96.4">VSS</text>
<text x="176.5" y="105.1">SCL/SCK</text>
<text x="177.1" y="107.6">SDA/SDI</text>
<text x="219.7" y="103.8">SCL/SCK</text>
<text x="220.3" y="106.4">SDA/SDI</text>
<text x="206.6" y="125.4">D/C</text>
<text x="207" y="128">~{RST}</text>
<text x="208" y="130.5">~{CS}</text>
<text x="10.3" y="135.9">C</text>
<text x="201.9" y="133">SCL/SCK</text>
<text x="202.5" y="135.6">SDA/SDI</text>
<text x="267.7" y="135.9">C</text>
<text x="32.3" y="172.4">SDA/SDI</text>
<text x="53.5" y="172.4">SCL/SCK</text>
<text x="10.3" y="185.9">D</text>
<text x="267.7" y="185.9">D</text>
<text x="35" y="205.8">1</text>
<text x="85" y="205.8">2</text>
<text x="135" y="205.8">3</text>
<text x="185" y="205.8">4</text>
<text x="235" y="205.8">5</text>
</g>
<g font-size="1.8" fill="#0000c2">
<text x="66.4" y="25">7-bit</text>
<text x="72.9" y="25">Unshifted</text>
<text x="87" y="25">Address:</text>
<text x="96.1" y="25">0x3C</text>
<text x="25.2" y="32.6">Close</text>
<text x="31.5" y="32.6">&quot;ADDR&quot;</text>
<text x="39.6" y="32.6">jumper</text>
<text x="40.2" y="34.7">Leave</text>
<text x="46.7" y="34.7">open</text>
<text x="47.2" y="32.6">to</text>
<text x="50.2" y="32.6">change</text>
<text x="52.4" y="34.7">for</text>
<text x="56.2" y="34.7">SPI</text>
<text x="58.2" y="32.6">address</text>
<text x="66.7" y="32.6">to</text>
<text x="69.8" y="32.6">0x3D.</text>
<text x="21.3" y="73.8">IM1</text>
<text x="21.3" y="77.6">Open</text>
<text x="31.4" y="73.8">IM2</text>
<text x="31.4" y="77.6">Open</text>
<text x="40.3" y="73.8">Interface</text>
<text x="40.3" y="77.6">I2C</text>
<text x="21.3" y="80.1">Closed</text>
<text x="21.3" y="82.7">Closed</text>
<text x="31.4" y="80.1">Closed</text>
<text x="31.4" y="82.7">Open</text>
<text x="40.3" y="80.1">3-Wire</text>
<text x="40.3" y="82.7">4-Wire</text>
<text x="48.2" y="80.1">SPI</text>
<text x="48.2" y="82.7">SPI</text>
<text x="35.4" y="140.6">Cut</text>
<text x="39.7" y="140.6">I2C</text>
<text x="43.4" y="142.6">pull</text>
<text x="43.9" y="140.6">Jumper</text>
<text x="48.2" y="142.6">ups.</text>
<text x="51.9" y="140.6">to</text>
<text x="55" y="140.6">remove</text>
</g>
<g font-size="1.8" fill="#006464">
<text x="111" y="28.8">U2</text>
<text x="76.9" y="32.6">12V</text>
<text x="81.7" y="32.6">3.3V</text>
<text x="90.6" y="34.6">Conn_01x24_FPC</text>
<text x="90.8" y="32.4">J4</text>
<text x="110.8" y="31.9">WEO128128ASAP3N00000</text>
<text x="38.5" y="39">3.3V</text>
<text x="46.1" y="39">3.3V</text>
<text x="57.5" y="39">3.3V</text>
<text x="209.6" y="40.2">L1</text>
<text x="35.1" y="45.3">10k</text>
<text x="35.1" y="47.9">R10</text>
<text x="49.5" y="46.6">IM2</text>
<text x="54.6" y="46.6">ADR</text>
<text x="208.3" y="42.8">10uH</text>
<text x="222.7" y="45.3">PMEG4005EJ</text>
<text x="227.5" y="42.8">D2</text>
<text x="193.4" y="51.7">3.3V</text>
<text x="207.1" y="52.9">AP3012</text>
<text x="209.4" y="50.4">U5</text>
<text x="235.7" y="50.4">TP1</text>
<text x="242" y="51.7">12V</text>
<text x="41.9" y="54.2">IM1</text>
<text x="49.5" y="58">10k</text>
<text x="54.6" y="58">R7</text>
<text x="187.6" y="59.3">1.0uF</text>
<text x="190.3" y="56.7">C1</text>
<text x="203.7" y="56.7">IN</text>
<text x="215.1" y="56.7">SW</text>
<text x="235" y="59.3">R1</text>
<text x="246.4" y="56.7">C2</text>
<text x="246.4" y="59.3">1.0uF</text>
<text x="49.5" y="60.6">R11</text>
<text x="54.6" y="60.6">10k</text>
<text x="203.7" y="61.8">~{SHDN}</text>
<text x="211.7" y="63" transform="rotate(-90 211.7 63)">GND</text>
<text x="215.4" y="61.8">FB</text>
<text x="235" y="61.8">18k</text>
<text x="38.6" y="66.9">GND</text>
<text x="46.2" y="66.9">GND</text>
<text x="57.7" y="66.9">GND</text>
<text x="193.5" y="68.2">GND</text>
<text x="208.8" y="72">GND</text>
<text x="235" y="66.9">R2</text>
<text x="235" y="69.4">2.1k</text>
<text x="241.8" y="68.2">GND</text>
<text x="230.4" y="75.8">GND</text>
<text x="80.7" y="86">12V</text>
<text x="60.6" y="94.8">4.7uF</text>
<text x="63.3" y="92.3">C3</text>
<text x="74.9" y="94.8">R6</text>
<text x="74.9" y="97.4">549k</text>
<text x="84.3" y="101.2">GND</text>
<text x="185.8" y="99.9">3.3V</text>
<text x="229" y="98.7">3.3V</text>
<text x="17.2" y="103.7">12V</text>
<text x="21.6" y="107.5">C5</text>
<text x="27.1" y="103.7">3.3V</text>
<text x="31.8" y="107.5">C4</text>
<text x="66.5" y="103.7">GNDGND</text>
<text x="203.2" y="107.5">J2</text>
<text x="246.4" y="106.3">J1</text>
<text x="21.6" y="110.1">4.7uF</text>
<text x="31.8" y="110.1">4.7uF</text>
<text x="203.2" y="110.1">Qwiic_RA</text>
<text x="246.4" y="108.8">Qwiic_RA</text>
<text x="17" y="119">GND</text>
<text x="27.2" y="119">GND</text>
<text x="185.9" y="117.7">GND</text>
<text x="211.2" y="119">3.3V</text>
<text x="218.5" y="119">J5</text>
<text x="229.1" y="116.4">GND</text>
<text x="213.8" y="121.5">Conn_01x07</text>
<text x="118.5" y="148.2">3.3V</text>
<text x="211.3" y="145.6">GND</text>
<text x="122.7" y="154.5">JP1</text>
<text x="44.8" y="157.1">3.3V</text>
<text x="122.7" y="156.8">LED</text>
<text x="123.2" y="160.9">R3</text>
<text x="36.8" y="167.2">R4</text>
<text x="42.6" y="162.4">JP2</text>
<text x="48.4" y="162.4">I2C</text>
<text x="54.5" y="167.2">R5</text>
<text x="123.2" y="163.4">4.7k</text>
<text x="123.2" y="167.2">D1</text>
<text x="36.8" y="169.8">2.2k</text>
<text x="52.9" y="169.8">2.2k</text>
<text x="123.2" y="169.7">Red</text>
<text x="118.6" y="176.1">GND</text>
</g>
<g font-size="1.8" fill="#848484">
<text x="200.4" y="24.1">Input</text>
<text x="200.9" y="26.9">Max</text>
<text x="205.7" y="26.9">Current:</text>
<text x="206.4" y="24.1">Voltage:</text>
<text x="214.4" y="26.9">100mA</text>
<text x="215.1" y="24.1">2.6-5V</text>
<text x="104.9" y="140.7">Cut</text>
<text x="109.2" y="140.7">&quot;LED&quot;</text>
<text x="115.8" y="140.7">jumper</text>
<text x="123.4" y="140.7">to</text>
<text x="126.5" y="140.7">turn</text>
<text x="131.4" y="140.7">off</text>
<text x="135.2" y="140.7">power</text>
<text x="141.9" y="140.7">LED</text>
</g>
<g font-size="1.8" fill="#a90000">
<text x="88.2" y="41.7">22</text>
<text x="88.2" y="39.1">23</text>
<text x="88.2" y="36.6">24</text>
<text x="88.2" y="46.7">20</text>
<text x="88.2" y="44.2">21</text>
<text x="88.2" y="51.8">18</text>
<text x="88.2" y="49.3">19</text>
<text x="88.2" y="59.4">15</text>
<text x="88.2" y="56.9">16</text>
<text x="88.2" y="54.4">17</text>
<text x="201.2" y="55.6">5</text>
<text x="219" y="55.6">1</text>
<text x="88.2" y="64.5">13</text>
<text x="88.2" y="62">14</text>
<text x="201.2" y="60.7">4</text>
<text x="210.6" y="65.5" transform="rotate(-90 210.6 65.5)">2</text>
<text x="219" y="60.7">3</text>
<text x="88.2" y="69.6">11</text>
<text x="88.2" y="67.1">12</text>
<text x="88.2" y="72.1">10</text>
<text x="88.8" y="77.2">8</text>
<text x="88.8" y="74.7">9</text>
<text x="88.8" y="82.3">6</text>
<text x="88.8" y="79.8">7</text>
<text x="88.8" y="89.9">3</text>
<text x="88.8" y="87.4">4</text>
<text x="88.8" y="84.8">5</text>
<text x="88.8" y="95">1</text>
<text x="88.8" y="92.5">2</text>
<text x="190.4" y="103.9">4</text>
<text x="190.4" y="106.4">3</text>
<text x="233.6" y="102.6">4</text>
<text x="233.6" y="105.2">3</text>
<text x="233.6" y="107.7">2</text>
<text x="190.4" y="109">2</text>
<text x="190.4" y="111.5">1</text>
<text x="233.6" y="110.2">1</text>
<text x="215.8" y="124.2">7</text>
<text x="215.8" y="131.8">4</text>
<text x="215.8" y="129.3">5</text>
<text x="215.8" y="126.7">6</text>
<text x="215.8" y="136.9">2</text>
<text x="215.8" y="134.4">3</text>
<text x="215.8" y="139.4">1</text>
</g>
<g font-size="1.8" fill="#840084">
<text x="207.5" y="45.3">350mA</text>
<text x="226.7" y="47.9">0.5A</text>
<text x="226.1" y="50.4">0.42V</text>
<text x="227" y="52.9">40V</text>
<text x="189" y="64.4">10%</text>
<text x="189.3" y="61.8">16V</text>
<text x="246.4" y="61.8">16V</text>
<text x="246.4" y="64.4">10%</text>
<text x="62" y="99.9">20%</text>
<text x="62.3" y="97.4">35V</text>
<text x="21.6" y="112.6">35V</text>
<text x="31.8" y="112.6">35V</text>
<text x="21.6" y="115.2">20%</text>
<text x="31.8" y="115.2">20%</text>
</g>
<text font-size="1.8" fill="#0f0f0f" x="214.6" y="46.6">12V_OUT</text>
<g font-size="1.4" fill="#840000">
<text x="194" y="107.4">SDA</text>
<text x="194.1" y="104.9">SCL</text>
<text x="237.2" y="106.1">SDA</text>
<text x="237.3" y="103.6">SCL</text>
<text x="193.9" y="112.5">GND</text>
<text x="194.1" y="109.9">3V3</text>
<text x="237.1" y="111.2">GND</text>
<text x="237.3" y="108.7">3V3</text>
</g>
</svg>
